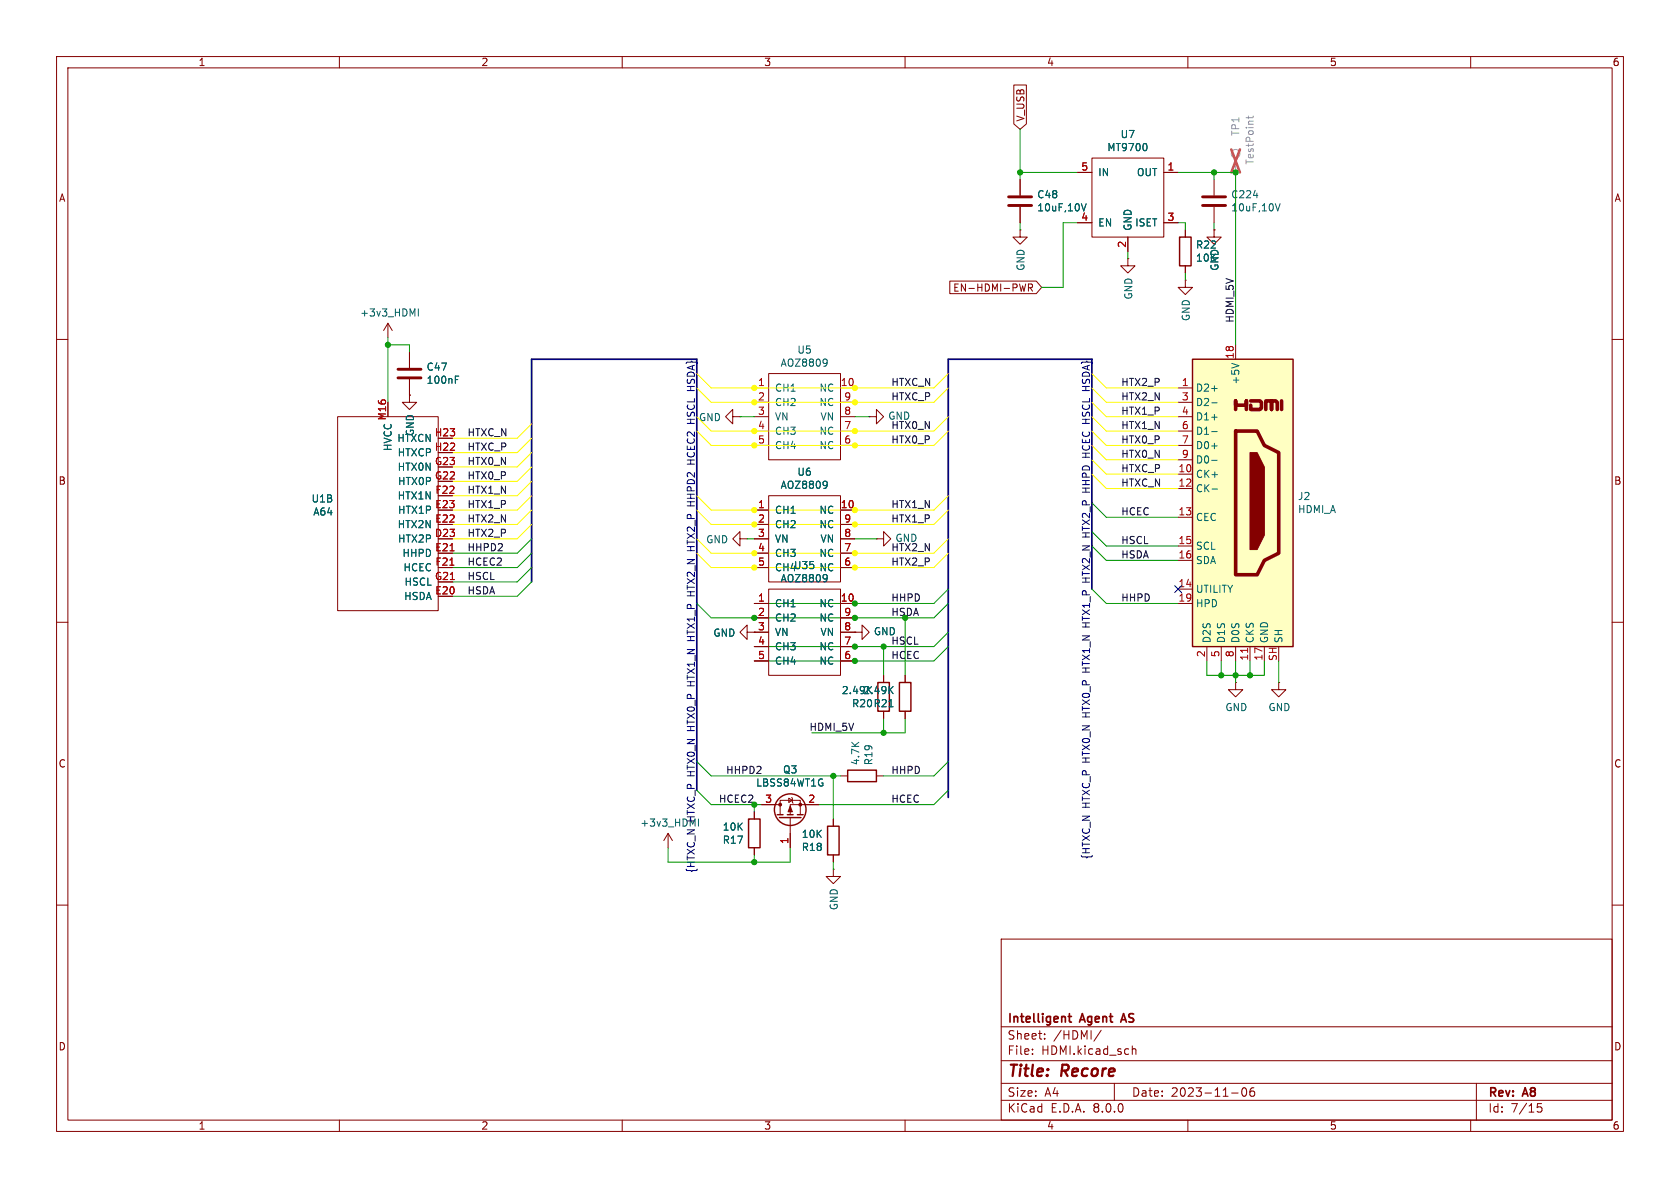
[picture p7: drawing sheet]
<svg xmlns="http://www.w3.org/2000/svg" width="297mm" height="210mm" viewBox="0 0 297 210" stroke-linecap="round" stroke-linejoin="round" font-family="sans-serif">
<g fill="none" stroke="#840000" stroke-width=".18">
<path d="M10 10h277v190h-277zM12 12h273v186h-273zM60 10v2M110 10v2M160 10v2M210 10v2M260 10v2M180.3 31.8v2.7M180.3 36.6v2.8M214.6 31.8v2.7M214.6 36.6v2.8M10 60h2"/>
<path d="M68.6 57.2l-.8 1.2M68.6 57.2v2.5M68.6 57.2l.7 1.2M180.3 40.6v1.3h1.3l-1.3 1.3-1.2-1.3h1.2M180.3 40.6h.1M285 60h2M72.4 69.9v1.2h1.3l-1.3 1.3-1.3-1.3h1.3M72.4 69.9h.1M72.4 62.2v2.8M72.4 67.1v2.8M129.5 73.7v-1.3l-1.2 1.3 1.2 1.2v-1.2h1.3M130.8 73.7h.1"/>
<path d="M133.3 68.6h2.6M133.3 71.1h2.6M133.3 73.7h2.6M133.3 76.2h2.6M133.3 78.7h2.6M135.9 66h12.7v15.3h-12.7zM148.6 68.6h2.5M148.6 71.1h2.5M148.6 73.7h2.5M148.6 76.2h2.5M148.6 78.7h2.5M10 110h2"/>
<path d="M151.1 111.8h1.3v-1.3l1.3 1.3-1.3 1.2v-1.2M151.1 111.8h.1M285 110h2M218.4 120.7v1.2h1.3l-1.3 1.3-1.2-1.3h1.2M218.4 120.7h.1M226.1 120.7v1.2h1.2l-1.2 1.3-1.3-1.3h1.3M226.1 120.7h.1M10 160h2M118.1 147.3l-.8 1.3M118.1 147.3v2.6M118.1 147.3l.8 1.3M285 160h2"/>
<path d="M177 166h108v32h-108zM60 198v2M110 198v2M160 198v2M177 194.5h108M177 191.5h108M177 187.5h108M177 181.5h108M182.5 186.3v.1M182.5 185.5v.1M184.7 183.6v.1M184.7 182.8v.1"/>
<path d="M194.7 182.1l-1.3 2M197 191.5v3M200.2 184.9v1.5M200.2 185.5l.2-.1 .3 .1 .1 .9M210 198v2M217.7 193.2h1.2M219.7 192.4l.2-.1a.81 .81 0 0 1 .6 .6 .81 .81 0 0 1-.3 .8l-.2 .1a.81 .81 0 0 1-.3-1.4zM221.7 192.3a.59 .59 0 0 0-.7 .6v.6l.1 .2 .4 .1 .2-.1 .1-.5-.1-.3h-.5l-.2 .3M260 198v2M261 191.5v6.5M272.5 195.1h-.7l-.1 .7 .3-.1h.5l.1 .3-.1 .5-.2 .1-.6-.1"/>
</g>
<path d="M188.8 179.7h.6M189.1 179.2v1.3l.3 .2M198.6 179.2l-.5 1.5M198.3 180.3h.7" fill="none" stroke="#840000" stroke-width=".3"/>
<path d="M191.2 36l.4 1.3 .4-1.3M221.6 34.5h.8M225.5 36l.4 1.3 .4-1.3M74 54.6v1.3M80.5 67.1h.4M80.5 66.5h.6M146 63.5l.2 .1a1.03 1.03 0 0 1-.2 1.1M146.2 64l-.2 .3M123.5 144.8v1.2" fill="none" stroke="#006464" stroke-width=".18"/>
<path d="M178.3 36.3h4.1M178.3 34.8h4.1M212.6 36.3h4.1M212.6 34.8h4.1M70.4 66.8h4M70.4 65.3h4" fill="none" stroke="#840000" stroke-width=".51"/>
<g fill="none" stroke="#a1a1a1" stroke-width=".18">
<path d="M218.4 27.9v2.6"/>
<circle cx="218.4" cy="27.2" r=".76"/>
</g>
<path d="M220.7 20.5v.5M221.6 20.5l-.2 .3h-1.1" fill="none" stroke="#989898" stroke-width=".18"/>
<path d="M217.7 26.4l1.5 4.1M219.2 26.4l-1.5 4.1" fill="none" stroke="#e65255" stroke-width=".46"/>
<path d="M210.8 63.5h17.8v50.8h-17.8z" fill="#ffffc2"/>
<path d="M218.4 72.4v-1.5v.7h1.9v-.7v1.5M218.4 76.2h3.8l1.3 2.5 2.6 1.3v17.8l-2.6 1.3-1.3 2.5h-3.8zM221.1 70.9h1.7l.2 .2v1l-.2 .3h-1.7v-.8M223.8 72.4v-1.5h1v1.5v-1.5h.8l.2 .2v1.3M226.6 70.9v1.5" fill="none" stroke="#840000" stroke-width=".63"/>
<g fill="none" stroke="#840000" stroke-width=".25">
<path d="M208.5 41.9h2.1v5.1h-2.1zM210.8 63.5h17.8v50.8h-17.8zM149.9 136.1h5v2.1h-5zM155.2 120.7h2v5h-2zM159 120.7h2v5h-2zM132.3 144.8h2.1v5.1h-2.1zM137.4 144h1M137.8 144.5h3.8M139.2 144h1M141 144h1M146.3 146.1h2v5h-2z"/>
<circle cx="139.7" cy="143.1" r="2.79"/>
</g>
<g fill="#840000" stroke="#840000" stroke-width=".18">
<path d="M221 80h1.2l1.3 2.6v12l-1.3 2.6h-1.2z"/>
<path d="M139.7 142.5l.4 1h-.8z"/>
<circle cx="141.5" cy="142.2" r=".25"/>
<circle cx="137.9" cy="142.2" r=".25"/>
</g>
<g fill="none" stroke="#840000" stroke-width=".18">
<path d="M179.2 15h2.3v6.9l-1.2 1-1.1-1zM180.3 31.8v2.7M180.3 36.6v2.8M190.5 30.5h2.5M190.5 39.4h2.5M193 27.9h12.7v14h-12.7zM205.7 30.5h2.6M205.7 39.4h2.6M167.9 49.7h15.3l.9 1.1-.9 1.1h-15.3zM181.3 50.2l-.3 1.3M181.8 50.9l.6-.1 .1-.2v-.3l-.7-.1v1.3M182.1 50.9l.4 .6"/>
<path d="M199.4 45.7v1.3h1.3l-1.3 1.3-1.3-1.3h1.3M199.4 45.7h.1M199.4 41.9v2.6M209.5 49.5v1.3h1.3l-1.3 1.3-1.2-1.3h1.2M209.5 49.5h.1M209.5 40.6v1.3M209.5 47v1.3M214.6 40.6v1.3h1.3l-1.3 1.3-1.2-1.3h1.2M214.6 40.6h.1M59.7 73.7h17.8v34.3h-17.8zM72.4 69.9h.1M72.4 62.2v2.8"/>
<path d="M72.4 67.1v2.8M153.7 73.7h1.2v-1.3l1.3 1.3-1.3 1.2v-1.2M153.7 73.7h.1M208.3 68.6h2.5M208.3 71.1h2.5M208.3 73.7h2.5M208.3 76.2h2.5M208.3 78.7h2.5M218.4 61v2.5M130.8 95.3v-1.3l-1.3 1.3 1.3 1.2v-1.2h1.3M132.1 95.3h.1M133.3 90.2h2.6"/>
<path d="M133.3 92.7h2.6M133.3 95.3h2.6M133.3 97.8h2.6M135.9 87.6h12.7v15.3h-12.7zM148.6 90.2h2.5M148.6 92.7h2.5M148.6 95.3h2.5M148.6 97.8h2.5M154.9 95.3h1.3v-1.3l1.3 1.3-1.3 1.2v-1.2M154.9 95.3h.1M208.3 83.8h2.5M208.3 86.4h2.5"/>
<path d="M208.3 91.4h2.5M208.3 96.5h2.5M208.3 99.1h2.5M208.3 81.3h2.5M132.1 111.8v-1.3l-1.3 1.3 1.3 1.2v-1.2h1.2M133.3 111.8h.1M133.3 106.7h2.6M133.3 109.2h2.6M133.3 111.8h2.6M133.3 114.3h2.6M133.3 116.8h2.6M133.3 100.3h2.6"/>
<path d="M135.9 104.1h12.7v15.3h-12.7zM148.6 106.7h2.5M148.6 109.2h2.5M148.6 111.8h2.5M148.6 114.3h2.5M148.6 116.8h2.5M148.6 100.3h2.5M151.1 111.8h.1M156.2 119.4v1.3M160 119.4v1.3M208.3 104.1h2.5M208.3 106.7h2.5"/>
<path d="M213.4 114.3v2.5M215.9 114.3v2.5M218.4 114.3v2.5M221 114.3v2.5M223.5 114.3v2.5M148.6 137.2h1.3M154.9 137.2h1.3M156.2 125.7v1.3M160 125.7v1.3M133.3 143.5v1.3M133.3 149.9v1.2M134.6 142.2h3.3"/>
<path d="M137.9 144v-2.5h3.6v2.5M139.4 141.1l.7 .4-.7 .4zM139.7 144.5v5.4M140 141l.1 .1v.8l.1 .1M144.8 142.2h-5.1v1.8M147.3 153.7v1.2h1.3l-1.3 1.3-1.3-1.3h1.3M147.3 153.7h.1M147.3 144.8v1.3M147.3 151.1v1.3"/>
</g>
<g fill="none" stroke="#006464" stroke-width=".18">
<path d="M191.2 36l.4 1.3 .4-1.3M202.7 25.5l.1 .4-.1 .6M80.5 67.1h.4M80.5 66.5h.6M214.2 68.7h1M214.2 71.2h1M214.2 73.8h1M214.2 76.3h1M214.2 78.8h1M217.7 64.2l1.3 .5M146 85.1l.2 .1a1.03 1.03 0 0 1-.2 1.1M146.2 85.6l-.2 .2"/>
<path d="M214.2 81.4h1M214.3 86.5h.9M146.2 101.8a.94 .94 0 0 1-.2 1M146.2 102.1l-.2 .3M157.2 124.9h.7M157.3 121.9l.6 .7M157.9 121.4l-.7 .7"/>
</g>
<path d="M79.5 99.9h.8M79.6 97.4h.7M220.6 114.6v.7" fill="none" stroke="#a90000" stroke-width=".18"/>
<g fill="none" stroke="#000084" stroke-width=".18">
<path d="M121.6 67.7l.1 .1 .3-.1M122.8 67.6l-.1 .2M191.4 67.7l.2 .1 .3-.1M192.6 67.6v.2M121.5 88.7h1.3M121.5 81.3h1.3M122.1 81.3v.7M122.1 88.7v.7M122.1 96.6v.7M191.3 86.3h1.3M191.3 80.1h1.3M192 80.1v.7"/>
<path d="M192 86.3v.7M192 94.2v.7M121.5 113.3h1.3M121.5 105.3h1.3M122.1 104.6v.7M122.1 112.5v.8M191.3 110.8h1.3M191.3 102.9h1.3M192 102.2v.7M192 110.1v.7M207.7 103.5l1.2 1.2M208.9 103.5l-1.2 1.2"/>
</g>
<path d="M123.2 66v73.7M123.2 63.5h-29.2v39.4M193 66v2.6M193 78.7v2.6M193 63.5h-25.4v77.5M193 83.8v20.3" fill="none" stroke="#000084" stroke-width=".3"/>
<g fill="none" stroke="#fffc00" stroke-width=".18">
<path d="M94 77.5l-2.6 2.5h-11.4M94 74.9l-2.6 2.6h-11.4M123.2 73.7l2.5 2.5h39.4l2.5-2.5M123.2 76.2l2.5 2.5h39.4l2.5-2.5M123.2 66l2.5 2.6h39.4l2.5-2.6M123.2 68.6l2.5 2.5h39.4l2.5-2.5M193 73.7l2.6 2.5h12.7M193 76.2l2.6 2.5h12.7M193 66l2.6 2.6h12.7M193 71.1l2.6 2.6h12.7M193 68.6l2.6 2.5h12.7M193 78.7l2.6 2.6h12.7"/>
<path d="M94 87.6l-2.6 2.6h-11.4M94 90.2l-2.6 2.5h-11.4M94 80l-2.6 2.6h-11.4M94 82.6l-2.6 2.5h-11.4M94 85.1l-2.6 2.5h-11.4M94 92.7l-2.6 2.6h-11.4M123.2 87.6l2.5 2.6h39.4l2.5-2.6M123.2 97.8l2.5 2.5h39.4l2.5-2.5M123.2 90.2l2.5 2.5h39.4l2.5-2.5M123.2 95.3l2.5 2.5h39.4l2.5-2.5M193 81.3l2.6 2.5h12.7M193 83.8l2.6 2.6h12.7"/>
</g>
<g fill="none" stroke="#009600" stroke-width=".18">
<path d="M180.3 30.5h10.2M180.3 22.9v8.9M180.3 39.4v1.2M190.5 39.4h-2.5v11.4h-3.9M208.3 30.5h10.1v30.5M208.3 39.4h1.2v1.2M214.6 30.5v1.3M214.6 39.4v1.2M68.6 59.7v11.4M199.4 44.5v1.2M209.5 48.3v1.2M68.6 61h3.8v1.2"/>
<path d="M130.8 73.7h2.5M151.1 73.7h2.6M94 97.8l-2.6 2.5h-11.4M94 95.3l-2.6 2.5h-11.4M132.1 95.3h1.2M151.1 95.3h3.8M193 88.9l2.6 2.5h12.7M193 94l2.6 2.5h12.7M193 96.5l2.6 2.6h12.7M94 100.3l-2.6 2.6h-11.4M94 102.9l-2.6 2.5h-11.4M123.2 106.7l2.5 2.5h39.4l2.5-2.5"/>
<path d="M156.2 114.3v5.1M160 109.2v10.2M167.6 104.1l-2.5 2.6h-31.8M167.6 114.3l-2.5 2.5h-31.8M167.6 111.8l-2.5 2.5h-31.8M193 104.1l2.6 2.6h12.7M213.4 116.8v2.6h10.1v-2.6M215.9 116.8v2.6M218.4 116.8v3.9M221 116.8v2.6M226.1 116.8v3.9M123.2 139.7l2.5 2.5h8.9"/>
<path d="M123.2 134.6l2.5 2.6h22.9M147.3 137.2v7.6M156.2 127v2.5M160 127v2.5h-16.5M167.6 139.7l-2.5 2.5h-20.3M167.6 134.6l-2.5 2.6h-8.9M118.1 149.9v2.5h21.6v-2.5M133.3 142.2v1.3M133.3 151.1v1.3M147.3 152.4v1.3"/>
</g>
<g fill="#fffc00" stroke="#fffc00" stroke-width=".18">
<circle cx="133.3" cy="78.7" r=".46"/>
<circle cx="133.3" cy="76.2" r=".46"/>
<circle cx="133.3" cy="71.1" r=".46"/>
<circle cx="133.3" cy="68.6" r=".46"/>
<circle cx="151.1" cy="78.7" r=".46"/>
<circle cx="151.1" cy="68.6" r=".46"/>
<circle cx="133.3" cy="100.3" r=".46"/>
<circle cx="133.3" cy="97.8" r=".46"/>
<circle cx="133.3" cy="92.7" r=".46"/>
<circle cx="133.3" cy="90.2" r=".46"/>
<circle cx="151.1" cy="100.3" r=".46"/>
<circle cx="151.1" cy="97.8" r=".46"/>
<circle cx="151.1" cy="92.7" r=".46"/>
<circle cx="151.1" cy="90.2" r=".46"/>
<circle cx="151.1" cy="71.1" r=".46"/>
<circle cx="151.1" cy="76.2" r=".46"/>
</g>
<g fill="#009600" stroke="#009600" stroke-width=".18">
<circle cx="68.6" cy="61" r=".46"/>
<circle cx="147.3" cy="137.2" r=".46"/>
<circle cx="133.3" cy="152.4" r=".46"/>
<circle cx="133.3" cy="142.2" r=".46"/>
<circle cx="151.1" cy="116.8" r=".46"/>
<circle cx="133.3" cy="109.2" r=".46"/>
<circle cx="156.2" cy="114.3" r=".46"/>
<circle cx="156.2" cy="129.5" r=".46"/>
<circle cx="151.1" cy="114.3" r=".46"/>
<circle cx="151.1" cy="106.7" r=".46"/>
<circle cx="160" cy="109.2" r=".46"/>
<circle cx="151.1" cy="109.2" r=".46"/>
<circle cx="215.9" cy="119.4" r=".46"/>
<circle cx="218.4" cy="119.4" r=".46"/>
<circle cx="221" cy="119.4" r=".46"/>
<circle cx="214.6" cy="30.5" r=".46"/>
<circle cx="218.4" cy="30.5" r=".46"/>
<circle cx="180.3" cy="30.5" r=".46"/>
</g>
<g font-size="2.8" fill="#840000">
<text x="178" y="190.9">Title:</text>
<text x="187.7" y="190.9">Recore</text>
</g>
<g font-size="2.1" fill="#840000">
<text x="178" y="184">Sheet:</text>
<text x="178" y="181.2">Intelligent</text>
<text x="186.2" y="184">/HDMI/</text>
<text x="191.1" y="181.2">Agent</text>
<text x="199" y="181.2">AS</text>
<text x="178" y="186.7">File:</text>
<text x="184.1" y="186.7">HDMI.kicad_sch</text>
<text x="178" y="196.9">KiCad</text>
<text x="178" y="194.1">Size:</text>
<text x="184.7" y="194.1">A4</text>
<text x="185.7" y="196.9">E.D.A.</text>
<text x="193.3" y="196.9">8.0.0</text>
<text x="200" y="194.1">Date:</text>
<text x="207" y="194.1">2023-11-06</text>
<text x="263" y="194.3">Rev:</text>
<text x="263" y="196.9">Id:</text>
<text x="267.1" y="196.9">7/15</text>
<text x="269.4" y="194.3">A8</text>
</g>
<g font-size="1.8" fill="#840000">
<text x="35" y="11.9">1</text>
<text x="85" y="11.9">2</text>
<text x="135" y="11.9">3</text>
<text x="185" y="11.9">4</text>
<text x="235" y="11.9">5</text>
<text x="285" y="11.9">6</text>
<text x="181.3" y="21.6" transform="rotate(-90 181.3 21.6)">V_USB</text>
<text x="10.3" y="35.9">A</text>
<text x="285.3" y="35.9">A</text>
<text x="168.4" y="51.8">EN-HDMI-PWR</text>
<text x="10.3" y="85.9">B</text>
<text x="285.3" y="85.9">B</text>
<text x="10.3" y="135.9">C</text>
<text x="285.3" y="135.9">C</text>
<text x="10.3" y="185.9">D</text>
<text x="285.3" y="185.9">D</text>
<text x="35" y="199.9">1</text>
<text x="85" y="199.9">2</text>
<text x="135" y="199.9">3</text>
<text x="185" y="199.9">4</text>
<text x="235" y="199.9">5</text>
<text x="285" y="199.9">6</text>
</g>
<g font-size="1.8" fill="#006464">
<text x="195.7" y="26.9">MT9700</text>
<text x="198" y="24.6">U7</text>
<text x="183.3" y="35.3">C48</text>
<text x="194.1" y="31.3">IN</text>
<text x="200.9" y="31.3">OUT</text>
<text x="217.6" y="35.3">C224</text>
<text x="183.3" y="37.6">10uF,10V</text>
<text x="194.1" y="40.2">EN</text>
<text x="200.3" y="40.9" transform="rotate(-90 200.3 40.9)">GND</text>
<text x="200.6" y="40.2">ISET</text>
<text x="217.6" y="37.6">10uF,10V</text>
<text x="181.3" y="48" transform="rotate(-90 181.3 48)">GND</text>
<text x="211.3" y="44.1">R22</text>
<text x="211.3" y="46.5">10K</text>
<text x="215.6" y="48" transform="rotate(-90 215.6 48)">GND</text>
<text x="200.4" y="53.1" transform="rotate(-90 200.4 53.1)">GND</text>
<text x="63.6" y="56.2">+3v3_HDMI</text>
<text x="210.5" y="56.9" transform="rotate(-90 210.5 56.9)">GND</text>
<text x="75.3" y="65.7">C47</text>
<text x="137.9" y="65">AOZ8809</text>
<text x="140.9" y="62.7">U5</text>
<text x="75.3" y="68">100nF</text>
<text x="136.9" y="72">CH2</text>
<text x="136.9" y="69.4">CH1</text>
<text x="144.8" y="69.4">NC</text>
<text x="144.8" y="72">NC</text>
<text x="211.3" y="69.4">D2+</text>
<text x="211.3" y="72">D2-</text>
<text x="219.3" y="68.1" transform="rotate(-90 219.3 68.1)">+5V</text>
<text x="73.4" y="77.2" transform="rotate(-90 73.4 77.2)">GND</text>
<text x="123.5" y="74.7">GND</text>
<text x="136.9" y="74.5">VN</text>
<text x="136.9" y="77.1">CH3</text>
<text x="144.8" y="77.1">NC</text>
<text x="145" y="74.5">VN</text>
<text x="211.3" y="74.5">D1+</text>
<text x="211.3" y="77.1">D1-</text>
<text x="69.4" y="79.8" transform="rotate(-90 69.4 79.8)">HVCC</text>
<text x="70.1" y="78.3">HTXCN</text>
<text x="70.2" y="83.4">HTX0N</text>
<text x="70.2" y="80.9">HTXCP</text>
<text x="136.9" y="79.6">CH4</text>
<text x="144.8" y="79.6">NC</text>
<text x="211.3" y="79.6">D0+</text>
<text x="211.3" y="82.1">D0-</text>
<text x="55" y="89">U1B</text>
<text x="70.2" y="88.5">HTX1N</text>
<text x="70.3" y="86">HTX0P</text>
<text x="137.9" y="86.6">AOZ8809</text>
<text x="140.9" y="84.3">U6</text>
<text x="211.3" y="84.7">CK+</text>
<text x="211.3" y="87.2">CK-</text>
<text x="229.4" y="88.6">J2</text>
<text x="55.3" y="91.3">A64</text>
<text x="70.2" y="93.6">HTX2N</text>
<text x="70.3" y="91">HTX1P</text>
<text x="136.9" y="93.6">CH2</text>
<text x="136.9" y="91">CH1</text>
<text x="144.8" y="91">NC</text>
<text x="144.8" y="93.6">NC</text>
<text x="211.3" y="92.3">CEC</text>
<text x="229.4" y="90.9">HDMI_A</text>
<text x="70.3" y="96.1">HTX2P</text>
<text x="71" y="98.7">HHPD</text>
<text x="71.2" y="101.2">HCEC</text>
<text x="124.7" y="96.2">GND</text>
<text x="136.9" y="96.1">VN</text>
<text x="136.9" y="98.7">CH3</text>
<text x="136.9" y="101.2">CH4U35</text>
<text x="144.8" y="101.2">NC</text>
<text x="144.8" y="98.7">NC</text>
<text x="145" y="96.1">VN</text>
<text x="211.3" y="97.4">SCL</text>
<text x="211.3" y="99.9">SDA</text>
<text x="71.4" y="106.3">HSDA</text>
<text x="71.4" y="103.7">HSCL</text>
<text x="136.9" y="107.5">CH1</text>
<text x="137.9" y="103.1">AOZ8809</text>
<text x="144.8" y="107.5">NC</text>
<text x="211.3" y="105">UTILITY</text>
<text x="211.3" y="107.5">HPD</text>
<text x="126" y="112.8">GND</text>
<text x="136.9" y="110.1">CH2</text>
<text x="136.9" y="112.6">VN</text>
<text x="144.8" y="110.1">NC</text>
<text x="145" y="112.6">VN</text>
<text x="154.4" y="112.5">GND</text>
<text x="214.2" y="113.8" transform="rotate(-90 214.2 113.8)">D2S</text>
<text x="216.8" y="113.8" transform="rotate(-90 216.8 113.8)">D1S</text>
<text x="219.3" y="113.8" transform="rotate(-90 219.3 113.8)">D0S</text>
<text x="221.8" y="113.8" transform="rotate(-90 221.8 113.8)">CKS</text>
<text x="224.4" y="113.8" transform="rotate(-90 224.4 113.8)">GND</text>
<text x="226.9" y="113.8" transform="rotate(-90 226.9 113.8)">SH</text>
<text x="136.9" y="115.2">CH3</text>
<text x="136.9" y="117.7">CH4</text>
<text x="144.8" y="117.7">NC</text>
<text x="144.8" y="115.2">NC</text>
<text x="148.7" y="122.9">2.49K</text>
<text x="150.5" y="125.2">R20 R21</text>
<text x="152.5" y="122.9">2.49K</text>
<text x="216.5" y="125.9">GND</text>
<text x="224.2" y="125.9">GND</text>
<text x="138.3" y="136.9">Q3</text>
<text x="152.1" y="135.4" transform="rotate(-90 152.1 135.4)">4.7K</text>
<text x="154.4" y="135.4" transform="rotate(-90 154.4 135.4)">R19</text>
<text x="133.6" y="139.2">LBSS84WT1G</text>
<text x="127.7" y="149.4">R17</text>
<text x="127.7" y="147">10K</text>
<text x="141.6" y="148.3">10K</text>
<text x="141.6" y="150.6">R18</text>
<text x="148.3" y="161" transform="rotate(-90 148.3 161)">GND</text>
</g>
<g font-size="1.8" fill="#989898">
<text x="219.3" y="24.1" transform="rotate(-90 219.3 24.1)">TP1</text>
<text x="221.8" y="29.2" transform="rotate(-90 221.8 29.2)">TestPoint</text>
</g>
<g font-size="1.8" fill="#a90000">
<text x="191.1" y="30.2">5</text>
<text x="206.3" y="30.2">1</text>
<text x="191.1" y="39.1">4</text>
<text x="206.3" y="39.1">3</text>
<text x="199.1" y="43.9" transform="rotate(-90 199.1 43.9)">2</text>
<text x="218.2" y="63.5" transform="rotate(-90 218.2 63.5)">18</text>
<text x="133.9" y="70.9">2</text>
<text x="133.9" y="68.3">1</text>
<text x="148.5" y="68.3">10</text>
<text x="149.2" y="70.9">9</text>
<text x="208.8" y="68.3">1</text>
<text x="208.8" y="70.9">3</text>
<text x="68.3" y="74.4" transform="rotate(-90 68.3 74.4)">M16</text>
<text x="76.8" y="77.2">H23</text>
<text x="133.9" y="73.4">3</text>
<text x="133.9" y="75.9">4</text>
<text x="149.2" y="75.9">7</text>
<text x="149.2" y="73.4">8</text>
<text x="208.8" y="73.4">4</text>
<text x="208.8" y="75.9">6</text>
<text x="76.8" y="79.8">H22</text>
<text x="76.8" y="82.3">G23</text>
<text x="133.9" y="78.5">5</text>
<text x="149.2" y="78.5">6</text>
<text x="208.2" y="83.6">10</text>
<text x="208.8" y="78.5">7</text>
<text x="208.8" y="81">9</text>
<text x="76.8" y="84.8">G22</text>
<text x="76.9" y="89.9">E23</text>
<text x="76.9" y="87.4">F22</text>
<text x="133.9" y="89.9">1</text>
<text x="148.5" y="89.9">10</text>
<text x="208.2" y="86.1">12</text>
<text x="76.8" y="95">D23</text>
<text x="76.9" y="92.5">E22</text>
<text x="133.9" y="92.5">2</text>
<text x="133.9" y="95">3</text>
<text x="149.2" y="95">8</text>
<text x="149.2" y="92.5">9</text>
<text x="208.2" y="91.2">13</text>
<text x="76.9" y="97.5">E21</text>
<text x="76.9" y="100.1">F21</text>
<text x="133.9" y="97.5">4</text>
<text x="133.9" y="100.1">5</text>
<text x="149.2" y="100.1">6</text>
<text x="149.2" y="97.5">7</text>
<text x="208.2" y="96.3">15</text>
<text x="208.2" y="98.8">16</text>
<text x="76.8" y="102.6">G21</text>
<text x="76.9" y="105.2">E20</text>
<text x="133.9" y="106.4">1</text>
<text x="148.5" y="106.4">10</text>
<text x="208.2" y="103.9">14</text>
<text x="208.2" y="106.4">19</text>
<text x="133.9" y="109">2</text>
<text x="133.9" y="111.5">3</text>
<text x="149.2" y="111.5">8</text>
<text x="149.2" y="109">9</text>
<text x="133.9" y="114">4</text>
<text x="133.9" y="116.6">5</text>
<text x="149.2" y="116.6">6</text>
<text x="149.2" y="114">7</text>
<text x="213.1" y="116.3" transform="rotate(-90 213.1 116.3)">2</text>
<text x="215.6" y="116.3" transform="rotate(-90 215.6 116.3)">5</text>
<text x="218.2" y="116.3" transform="rotate(-90 218.2 116.3)">8</text>
<text x="220.7" y="116.9" transform="rotate(-90 220.7 116.9)">11</text>
<text x="223.3" y="116.9" transform="rotate(-90 223.3 116.9)">17</text>
<text x="225.8" y="116.9" transform="rotate(-90 225.8 116.9)">SH</text>
<text x="135.2" y="142">3</text>
<text x="142.8" y="142">2</text>
<text x="139.4" y="149.3" transform="rotate(-90 139.4 149.3)">1</text>
</g>
<g font-size="1.8" fill="#0f0f0f">
<text x="218.2" y="57.2" transform="rotate(-90 218.2 57.2)">HDMI_5V</text>
<text x="157.5" y="70.9">HTXC_P</text>
<text x="157.5" y="68.3">HTXC_N</text>
<text x="198.1" y="68.3">HTX2_P</text>
<text x="198.1" y="70.9">HTX2_N</text>
<text x="82.5" y="77.2">HTXC_N</text>
<text x="156.9" y="74.4">GND</text>
<text x="157.5" y="75.9">HTX0_N</text>
<text x="198.1" y="75.9">HTX1_N</text>
<text x="198.1" y="73.4">HTX1_P</text>
<text x="82.5" y="82.3">HTX0_N</text>
<text x="82.5" y="79.7">HTXC_P</text>
<text x="157.5" y="78.5">HTX0_P</text>
<text x="198.1" y="83.6">HTXC_P</text>
<text x="198.1" y="78.5">HTX0_P</text>
<text x="198.1" y="81">HTX0_N</text>
<text x="82.5" y="89.9">HTX1_P</text>
<text x="82.5" y="87.4">HTX1_N</text>
<text x="82.5" y="84.8">HTX0_P</text>
<text x="157.5" y="89.9">HTX1_N</text>
<text x="198.1" y="86.1">HTXC_N</text>
<text x="82.5" y="92.4">HTX2_N</text>
<text x="82.5" y="95">HTX2_P</text>
<text x="157.5" y="92.4">HTX1_P</text>
<text x="158.2" y="96">GND</text>
<text x="198.1" y="91.2">HCEC</text>
<text x="82.5" y="97.5">HHPD2</text>
<text x="82.5" y="100.1">HCEC2</text>
<text x="157.5" y="97.5">HTX2_N</text>
<text x="157.5" y="100.1">HTX2_P</text>
<text x="198.1" y="98.8">HSDA</text>
<text x="198.1" y="96.3">HSCL</text>
<text x="82.5" y="102.6">HSCL</text>
<text x="82.5" y="105.1">HSDA</text>
<text x="157.5" y="106.4">HHPD</text>
<text x="198.1" y="106.4">HHPD</text>
<text x="157.5" y="109">HSDA</text>
<text x="157.5" y="116.6">HCEC</text>
<text x="157.5" y="114">HSCL</text>
<text x="143" y="129.3">HDMI_5V</text>
<text x="128.3" y="136.9">HHPD2</text>
<text x="157.5" y="136.9">HHPD</text>
<text x="127" y="142">HCEC2</text>
<text x="157.5" y="142">HCEC</text>
</g>
<g font-size="1.8" fill="#000084">
<text x="122.9" y="67.2" transform="rotate(-90 122.9 67.2)">HSDA}</text>
<text x="192.8" y="67.2" transform="rotate(-90 192.8 67.2)">HSDA}</text>
<text x="122.9" y="73.2" transform="rotate(-90 122.9 73.2)">HSCL</text>
<text x="122.9" y="80.6" transform="rotate(-90 122.9 80.6)">HCEC2</text>
<text x="192.8" y="79.4" transform="rotate(-90 192.8 79.4)">HCEC HSCL</text>
<text x="122.9" y="88.2" transform="rotate(-90 122.9 88.2)">HHPD2</text>
<text x="192.8" y="85.8" transform="rotate(-90 192.8 85.8)">HHPD</text>
<text x="192.8" y="93.9" transform="rotate(-90 192.8 93.9)">HTX2_P</text>
<text x="122.9" y="96.3" transform="rotate(-90 122.9 96.3)">HTX2_P</text>
<text x="122.9" y="104.5" transform="rotate(-90 122.9 104.5)">HTX2_N</text>
<text x="192.8" y="102.1" transform="rotate(-90 192.8 102.1)">HTX2_N</text>
<text x="122.9" y="112.6" transform="rotate(-90 122.9 112.6)">HTX1_P</text>
<text x="192.8" y="110.2" transform="rotate(-90 192.8 110.2)">HTX1_P</text>
<text x="192.8" y="118.4" transform="rotate(-90 192.8 118.4)">HTX1_N</text>
<text x="122.9" y="120.8" transform="rotate(-90 122.9 120.8)">HTX1_N</text>
<text x="122.9" y="129" transform="rotate(-90 122.9 129)">HTX0_P</text>
<text x="192.8" y="126.5" transform="rotate(-90 192.8 126.5)">HTX0_P</text>
<text x="192.8" y="142.9" transform="rotate(-90 192.8 142.9)">HTXC_P HTX0_N</text>
<text x="113.1" y="146.3">+3v3_HDMI</text>
<text x="122.9" y="145.3" transform="rotate(-90 122.9 145.3)">HTXC_P HTX0_N</text>
<text x="122.9" y="154.4" transform="rotate(-90 122.9 154.4)">{HTXC_N</text>
<text x="192.8" y="152" transform="rotate(-90 192.8 152)">{HTXC_N</text>
</g>
</svg>
